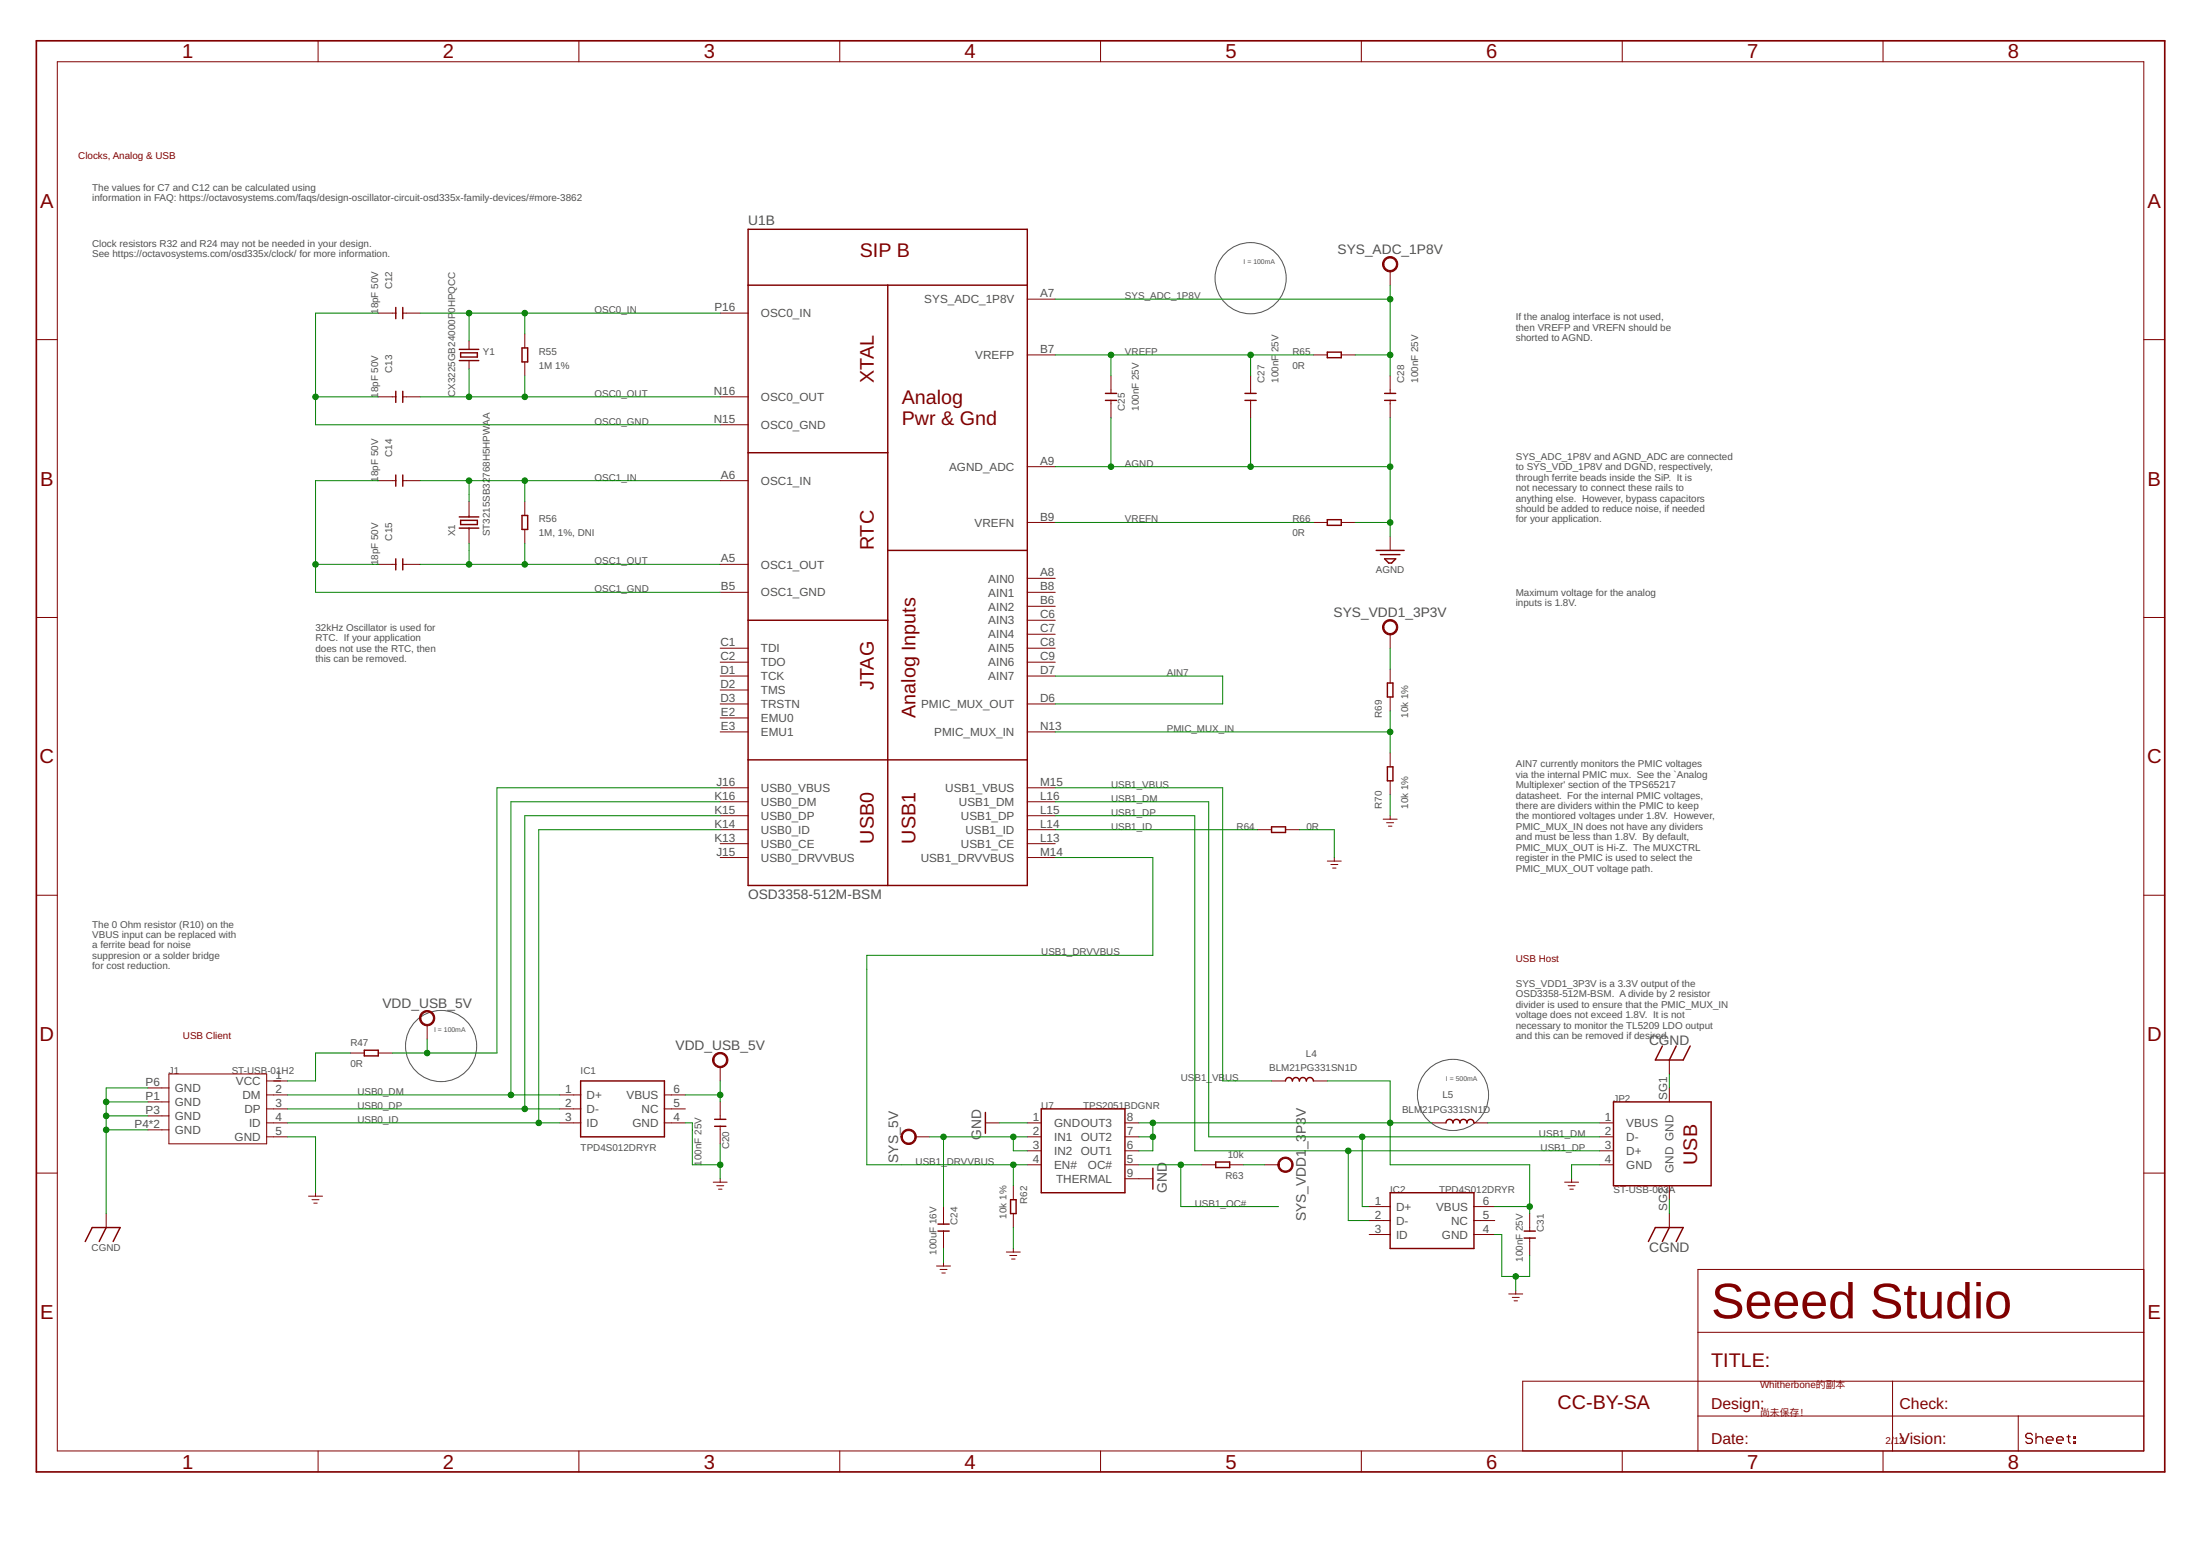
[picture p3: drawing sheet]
<svg xmlns="http://www.w3.org/2000/svg" width="420mm" height="297mm" viewBox="0 0 420 297" stroke-linecap="round" stroke-linejoin="round" font-family="sans-serif">
<g fill="none" stroke="#505050" stroke-width=".19">
<circle cx="238.8" cy="53.1" r="6.8"/>
<circle cx="84.2" cy="199.7" r="6.8"/>
<circle cx="277.5" cy="209" r="6.8"/>
</g>
<g fill="none" stroke="#800000" stroke-width=".19">
<path d="M10.9 11.8h398.5v265.2h-398.5zM60.7 7.8v4M110.6 7.8v4M160.4 7.8v4M210.2 7.8v4M260 7.8v4M309.8 7.8v4M359.6 7.8v4M72.2 59.8h3.4M76.9 59.8h3.3M137.5 59.8h5.4M196.2 57.1h5.3"/>
<path d="M265.5 51.8v2.6M6.9 64.8h4M72.2 75.8h3.4M76.9 75.8h3.3M89.6 65.1v1.6M89.6 68.8v1.6M100.2 63.8v2.6M100.2 69.1v2.7M137.5 75.8h5.4M196.2 67.8h5.3M212.2 71.8v3.3M212.2 76.4v3.4"/>
<path d="M238.8 71.8v3.3M238.8 76.4v3.4M250.8 67.8h2.7M256.2 67.8h2.6M265.5 71.8v3.3M265.5 76.4v3.4M409.4 64.8h4M72.2 91.8h3.4M76.9 91.8h3.3M89.6 95.7v3M100.2 95.7v2.7M137.5 91.8h5.4"/>
<path d="M137.5 81.1h5.4M196.2 89.1h5.3M196.2 99.7h5.3M250.8 99.7h2.7M256.2 99.7h2.6M6.9 117.9h4M72.2 107.7h3.4M76.9 107.7h3.3M89.6 100.8v2.9M100.2 101.1v2.6M137.5 107.7h5.4M137.5 113.1h5.4"/>
<path d="M196.2 110.4h5.3M196.2 113.1h5.3M196.2 115.7h5.3M196.2 118.4h5.3M265.5 102.4v2.7M409.4 117.9h4M137.5 123.7h5.4M137.5 126.4h5.4M137.5 129.1h5.4M137.5 137.1h5.4M137.5 139.7h5.4M137.5 131.7h5.4"/>
<path d="M137.5 134.4h5.4M196.2 121.1h5.3M196.2 123.7h5.3M196.2 126.4h5.3M196.2 129.1h5.3M196.2 139.7h5.3M196.2 134.4h5.3M265.5 121.1v2.6M265.5 127.7v2.7M265.5 133.1v2.6M137.5 158.4h5.4M137.5 153.1h5.4"/>
<path d="M137.5 155.7h5.4M137.5 150.4h5.4M196.2 158.4h5.3M196.2 153.1h5.3M196.2 155.7h5.3M196.2 150.4h5.3M240.2 158.4h2.6M245.5 158.4h2.7M264.2 156.4h2.6M264.8 157.1h1.3M265.2 157.7h.6M265.5 143.7v2.7"/>
<path d="M265.5 149.1v2.6M265.5 155.7v.7M6.9 170.9h4M137.5 161.1h5.4M137.5 163.7h5.4M196.2 161.1h5.3M196.2 163.7h5.3M253.5 164.4h2.7M254.2 165h1.3M254.5 165.7h.7M254.8 163.7v.7M409.4 170.9h4"/>
<path d="M81.6 195.7v2.7M28.3 207.7h4M28.3 210.4h4M28.3 213h4M28.3 215.7h4M32.3 205h18.6v13.4h-18.6zM50.9 209h4M50.9 211.7h4M50.9 214.4h4M50.9 217h4M50.9 206.4h4M66.9 201h2.7"/>
<path d="M72.2 201h2.7M106.9 209h4M106.9 211.7h4M106.9 214.4h4M126.9 209h4M126.9 211.7h4M126.9 214.4h4M137.5 203.7v2.7M137.5 210.4v3.3M137.5 215v3.4M174.9 217h2.6M188.2 214.4h2.7"/>
<path d="M196.2 214.4h2.7M196.2 217h2.7M196.2 219.7h2.7M214.8 214.4h2.7M214.8 217h2.7M214.8 219.7h2.7M242.8 206.4h2.7M250.8 206.4h2.7M273.5 214.4h2.7M281.5 214.4h2.6M305.5 214.4h2.6M305.5 217h2.6"/>
<path d="M305.5 219.7h2.6M318.8 202.4v2.6M318.8 207.7v2.7M6.9 223.9h4M20.3 231.7v2.6M58.9 228.3h2.7M59.6 229h1.3M59.9 229.7h.7M60.3 227.7v.6M136.2 225.7h2.7M136.9 226.4h1.3M137.2 227h.7"/>
<path d="M137.5 225v.7M180.2 230.3v3.4M180.2 235v3.3M192.2 239h2.7M192.8 239.7h1.4M193.5 226.4v2.6M193.5 231.7v2.6M193.5 238.3v.7M196.2 222.4h2.7M214.8 222.4h2.7M214.8 225h5.4M229.5 222.4h2.7"/>
<path d="M234.8 222.4h2.7M241.5 222.4h2.7M261.5 230.3h4M261.5 233h4M261.5 235.7h4M281.5 230.3h4M281.5 233h4M281.5 235.7h4M292.1 231.7v3.3M292.1 236.3v3.4M298.8 225.7h2.7M299.5 226.4h1.3"/>
<path d="M299.8 227h.7M300.1 225v.7M305.5 222.4h2.6M318.8 226.4v2.6M318.8 231.7v2.6M409.4 223.9h4M178.9 241.7h2.6M179.5 242.3h1.4M179.9 243h.6M180.2 241v.7M193.2 240.3h.7M288.1 247h2.7"/>
<path d="M288.8 247.7h1.4M289.2 248.3h.6M289.5 246.3v.7M324.3 254.3h85.1M409.4 242.3h-85.1v34.7M60.7 277v4M110.6 277v4M160.4 277v4M210.2 277v4M260 277v4M309.8 277v4M324.1 263.7h-33.3v13.3"/>
<path d="M324.3 270.3h85.1M324.3 263.7h85.1M359.6 277v4M361.4 263.7v13.3M385.4 270.3v6.7"/>
</g>
<g fill="none" stroke="#800000" stroke-width=".28">
<path d="M75.6 58.7v2.1M76.9 58.7v2.1M142.9 43.8h53.3v125.2h-53.3zM142.9 54.4h53.3M169.5 54.4v114.6M75.6 74.7v2.1M76.9 74.7v2.1M87.7 66.7h3.7M87.7 68.8h3.7M88 67.4h3.2v.8h-3.2zM99.7 66.4h1.1v2.7h-1.1zM211.1 75.1h2.2"/>
<path d="M211.1 76.4h2.2M237.8 75.1h2.1M237.8 76.4h2.1M253.5 67.2h2.7v1.1h-2.7zM264.4 75.1h2.2M264.4 76.4h2.2M75.6 90.7v2.1M76.9 90.7v2.1M87.7 98.7h3.7M88 99.3h3.2v.8h-3.2zM99.7 98.4h1.1v2.7h-1.1zM142.9 86.4h26.6"/>
<path d="M253.5 99.2h2.7v1.1h-2.7zM75.6 106.7v2.1M76.9 106.7v2.1M87.7 100.8h3.7M142.9 118.4h26.6M169.5 105.1h26.7M262.8 105.1h5.4M263.6 105.9h3.8M264.4 106.7h2.2l-.8 .8h-.6zM265 130.4h1v2.7h-1zM142.9 145.1h53.3M242.8 157.8h2.7v1.1h-2.7z"/>
<path d="M265 146.4h1v2.7h-1zM317.5 199.7l-1.4 2.7h5.4l1.3-2.7M320.1 199.7l-1.3 2.7M69.6 200.5h2.6v1.1h-2.6zM110.9 206.4h16v10.6h-16zM136.5 213.7h2.1M136.5 215h2.1M188.2 212.4v3.9M198.9 211.7h15.9v16h-15.9zM245.5 206.4a.66 .66 0 0 1 .7-.7 .66 .66 0 0 1 .6 .7 .67 .67 0 0 1 .7-.7 .67 .67 0 0 1 .7 .7 .67 .67 0 0 1 .6-.7 .67 .67 0 0 1 .7 .7 .67 .67 0 0 1 .7-.7 .67 .67 0 0 1 .6 .7M276.2 214.4a.67 .67 0 0 1 .6-.7 .67 .67 0 0 1 .7 .7 .67 .67 0 0 1 .7-.7 .67 .67 0 0 1 .6 .7 .67 .67 0 0 1 .7-.7 .67 .67 0 0 1 .7 .7 .67 .67 0 0 1 .6-.7 .67 .67 0 0 1 .7 .7M308.1 210.4h18.7v16h-18.7z"/>
<path d="M16.3 237l1.3-2.7h5.3l-1.3 2.7M20.3 234.3l-1.4 2.7M179.1 235h2.2M179.1 233.7h2.2M193 229h1.1v2.7h-1.1zM220.2 223v4M232.2 221.8h2.6v1.1h-2.6zM265.5 227.7h16v10.6h-16zM291.1 235h2.1M291.1 236.3h2.1M314.8 237l1.3-2.7h5.4l-1.4 2.7M318.8 234.3l-1.3 2.7"/>
</g>
<path d="M388.2 274l-.4-.4h-.6l-.3 .4v.3l.3 .3h.6l.4 .3v.3l-.4 .3h-.6l-.3-.3M388.8 273.6v1.9M388.8 274.6l.4-.3h.6l.3 .3v.9M390.8 274.9h1.3v-.3l-.3-.3h-.7l-.3 .3v.6l.3 .3h.7M392.8 274.9h1.2v-.3l-.3-.3h-.6l-.3 .3v.6l.3 .3h.6M394.7 274.3h.7M395.1 274v1.2l.3 .3M396 274.3h.4v.3h-.4zM396 275.2h.4v.3h-.4z" fill="none" stroke="#800000" stroke-width=".23"/>
<path d="M6.9 7.8h406.5v273.2h-406.5z" fill="none" stroke="#800000" stroke-width=".32"/>
<g fill="#800000" stroke="#800000" stroke-width=".19">
<path d="M80.5 193.4a1.46 1.46 0 0 1 2.3 .2 1.46 1.46 0 0 1-.8 2.2 1.46 1.46 0 0 1-1.9-1.4h.3a1.2 1.2 0 0 1 1.6-1.2 1.2 1.2 0 0 1 .4 2 1.2 1.2 0 0 1-2-.6v-.2h-.3z" fill-rule="evenodd"/>
<path d="M136.5 201.4a1.47 1.47 0 0 1 2.3 .2 1.47 1.47 0 0 1-.9 2.2 1.47 1.47 0 0 1-1.8-1.4h.3a1.2 1.2 0 0 1 1.7-1 1.2 1.2 0 0 1 .2 2 1.2 1.2 0 0 1-1.9-.8v-.2h-.3z" fill-rule="evenodd"/>
<path d="M264.4 49.5a1.46 1.46 0 0 1 2.3 .1 1.46 1.46 0 0 1-.8 2.2 1.46 1.46 0 0 1-1.9-1.4h.3a1.2 1.2 0 0 1 1.7-1.1 1.2 1.2 0 0 1 .3 2 1.2 1.2 0 0 1-2-.6v-.3h-.3z" fill-rule="evenodd"/>
<path d="M264.4 118.8a1.46 1.46 0 0 1 2.3 .1 1.46 1.46 0 0 1-.8 2.2 1.46 1.46 0 0 1-1.9-1.4h.3a1.2 1.2 0 0 1 1.7-1.1 1.2 1.2 0 0 1 .3 2 1.2 1.2 0 0 1-2-.6v-.3h-.3z" fill-rule="evenodd"/>
<path d="M172.4 216a1.47 1.47 0 0 1 2.4 .3 1.47 1.47 0 0 1-.9 2.1 1.47 1.47 0 0 1-1.8-1.4h.2a1.2 1.2 0 0 1 1.8-1 1.2 1.2 0 0 1 .2 2 1.2 1.2 0 0 1-1.9-.7l-.1-.3h-.2z" fill-rule="evenodd"/>
<path d="M244.4 221.4a1.47 1.47 0 0 1 2.3 .2 1.47 1.47 0 0 1-.8 2.2 1.47 1.47 0 0 1-1.9-1.4h.3a1.21 1.21 0 0 1 1.8-1.1 1.21 1.21 0 0 1 .1 2.1 1.21 1.21 0 0 1-1.9-.8v-.2h-.3z" fill-rule="evenodd"/>
</g>
<g fill="none" stroke="#008000" stroke-width=".19">
<path d="M72.2 59.8h-11.9v21.3h77.2M80.2 59.8h57.3M89.6 59.8v5.3M100.2 59.8v4M201.5 57.1h64M265.5 54.4v17.4M60.3 75.8h11.9M80.2 75.8h57.3M89.6 70.4v5.4M100.2 71.8v4M201.5 67.8h49.3M212.2 67.8v4"/>
<path d="M212.2 79.8v9.3M238.8 67.8v4M238.8 79.8v9.3M258.8 67.8h6.7M265.5 79.8v22.6M72.2 91.8h-11.9v21.3h77.2M80.2 91.8h57.3M89.6 91.8v3.9M100.2 91.8v3.9M201.5 89.1h64M201.5 99.7h49.3M258.8 99.7h6.7"/>
<path d="M60.3 107.7h11.9M80.2 107.7h57.3M89.6 103.7v4M100.2 103.7v4M201.5 139.7h64M201.5 129.1h32v5.3h-32M265.5 123.7v4M265.5 135.7v8M137.5 158.4h-34.6v56M137.5 155.7h-37.3v56M137.5 153.1h-39.9v55.9M137.5 150.4h-42.6v50.6h-20"/>
<path d="M201.5 158.4h38.7M201.5 153.1h29.3v63.9h74.7M201.5 155.7h26.7v64h77.3M201.5 150.4h32v56h9.3M248.2 158.4h6.6v5.3M265.5 151.7v4M201.5 163.7h18.7v18.7h-54.7v40h30.7M81.6 198.4v2.6M20.3 210.4h8M20.3 213h8M20.3 215.7h8M28.3 207.7h-8v24"/>
<path d="M54.9 214.4h52M54.9 217h5.4v10.7M54.9 211.7h52M54.9 209h52M66.9 201h-6.6v5.4h-5.4M130.9 214.4h1.3v8h5.3M130.9 209h6.6M137.5 206.4v4M137.5 218.4v6.6M177.5 217h18.7M180.2 217v13.3M190.9 214.4h5.3"/>
<path d="M193.5 217v2.7h2.7M217.5 214.4h56M217.5 217h2.7M220.2 214.4v5.3h-2.7M253.5 206.4h12v16h26.6v9.3M257.5 219.7v13.3h4M260.2 217v13.3h1.3M284.1 214.4h21.4M318.8 205v2.7M180.2 238.3v2.7M193.5 222.4v4M193.5 234.3v4"/>
<path d="M217.5 222.4h12M225.5 222.4v7.9h18.7M237.5 222.4h4M285.5 235.7h1.3v8h5.3v-4M285.5 230.3h6.6M305.5 222.4h-5.4v2.6M318.8 229v2.7M289.5 243.7v2.6"/>
</g>
<g fill="#008000" stroke="#008000" stroke-width=".19">
<circle cx="137.5" cy="222.4" r=".53"/>
<circle cx="289.5" cy="243.7" r=".53"/>
<circle cx="89.6" cy="91.8" r=".53"/>
<circle cx="100.2" cy="91.8" r=".53"/>
<circle cx="100.2" cy="107.7" r=".53"/>
<circle cx="89.6" cy="107.7" r=".53"/>
<circle cx="60.3" cy="107.7" r=".53"/>
<circle cx="100.2" cy="59.8" r=".53"/>
<circle cx="89.6" cy="59.8" r=".53"/>
<circle cx="60.3" cy="75.8" r=".53"/>
<circle cx="89.6" cy="75.8" r=".53"/>
<circle cx="100.2" cy="75.8" r=".53"/>
<circle cx="265.5" cy="139.7" r=".53"/>
<circle cx="238.8" cy="89.1" r=".53"/>
<circle cx="265.5" cy="99.7" r=".53"/>
<circle cx="265.5" cy="89.1" r=".53"/>
<circle cx="212.2" cy="89.1" r=".53"/>
<circle cx="100.2" cy="211.7" r=".53"/>
<circle cx="97.6" cy="209" r=".53"/>
<circle cx="102.9" cy="214.4" r=".53"/>
<circle cx="193.5" cy="222.4" r=".53"/>
<circle cx="20.3" cy="210.4" r=".53"/>
<circle cx="20.3" cy="213" r=".53"/>
<circle cx="20.3" cy="215.7" r=".53"/>
<circle cx="238.8" cy="67.8" r=".53"/>
<circle cx="212.2" cy="67.8" r=".53"/>
<circle cx="81.6" cy="201" r=".53"/>
<circle cx="137.5" cy="209" r=".53"/>
<circle cx="265.5" cy="57.1" r=".53"/>
<circle cx="265.5" cy="67.8" r=".53"/>
<circle cx="193.5" cy="217" r=".53"/>
<circle cx="180.2" cy="217" r=".53"/>
<circle cx="225.5" cy="222.4" r=".53"/>
<circle cx="292.1" cy="230.3" r=".53"/>
<circle cx="220.2" cy="214.4" r=".53"/>
<circle cx="220.2" cy="217" r=".53"/>
<circle cx="265.5" cy="214.4" r=".53"/>
<circle cx="260.2" cy="217" r=".53"/>
<circle cx="257.5" cy="219.7" r=".53"/>
</g>
<text font-size="9.6" fill="#800000" x="326.8" y="251.7">Seeed Studio</text>
<g font-size="3.9" fill="#800000">
<text x="34.8" y="11.1">1</text>
<text x="84.6" y="11.1">2</text>
<text x="134.4" y="11.1">3</text>
<text x="184.2" y="11.1">4</text>
<text x="234" y="11.1">5</text>
<text x="283.8" y="11.1">6</text>
<text x="333.7" y="11.1">7</text>
<text x="383.5" y="11.1">8</text>
<text x="7.7" y="39.7">A</text>
<text x="410.2" y="39.7">A</text>
<text x="7.7" y="92.7">B</text>
<text x="410.2" y="92.7">B</text>
<text x="7.6" y="145.7">C</text>
<text x="410.1" y="145.7">C</text>
<text x="7.6" y="198.8">D</text>
<text x="410.1" y="198.8">D</text>
<text x="7.7" y="251.8">E</text>
<text x="410.2" y="251.8">E</text>
<text x="34.8" y="280.3">1</text>
<text x="84.6" y="280.3">2</text>
<text x="134.4" y="280.3">3</text>
<text x="184.2" y="280.3">4</text>
<text x="234" y="280.3">5</text>
<text x="283.8" y="280.3">6</text>
<text x="333.7" y="280.3">7</text>
<text x="383.5" y="280.3">8</text>
</g>
<g font-size="3.8" fill="#800000">
<text x="164.2" y="49.1">SIP B</text>
<text x="166.9" y="73.1" transform="rotate(-90 166.9 73.1)">XTAL</text>
<text x="172.2" y="77.1">Analog</text>
<text x="172.2" y="81.1">Pwr &amp; Gnd</text>
<text x="166.9" y="105.1" transform="rotate(-90 166.9 105.1)">RTC</text>
<text x="166.9" y="131.7" transform="rotate(-90 166.9 131.7)">JTAG</text>
<text x="174.9" y="137.1" transform="rotate(-90 174.9 137.1)">Analog Inputs</text>
<text x="166.9" y="161" transform="rotate(-90 166.9 161)">USB0</text>
<text x="174.9" y="161" transform="rotate(-90 174.9 161)">USB1</text>
<text x="324.1" y="222.4" transform="rotate(-90 324.1 222.4)">USB</text>
<text x="326.8" y="261">TITLE:</text>
<text x="297.5" y="269">CC-BY-SA</text>
</g>
<g font-size="3" fill="#800000">
<text x="326.8" y="269">Design:</text>
<text x="362.8" y="269">Check:</text>
<text x="326.8" y="275.7">Date:</text>
<text x="362.8" y="275.7">Vision:</text>
</g>
<g font-size="2.6" fill="#505050">
<text x="142.9" y="43">U1B</text>
<text x="255.4" y="48.4">SYS_ADC_1P8V</text>
<text x="254.7" y="117.7">SYS_VDD1_3P3V</text>
<text x="142.9" y="171.7">OSD3358-512M-BSM</text>
<text x="73" y="192.4">VDD_USB_5V</text>
<text x="129" y="200.4">VDD_USB_5V</text>
<text x="314.9" y="199.6">CGND</text>
<text x="171.5" y="222" transform="rotate(-90 171.5 222)">SYS_5V</text>
<text x="187.4" y="217.5" transform="rotate(-90 187.4 217.5)">GND</text>
<text x="249.4" y="219.4" transform="rotate(-90 249.4 219.4)">_3</text>
<text x="249.4" y="216.5" transform="rotate(-90 249.4 216.5)">P3V</text>
<text x="222.8" y="227.7" transform="rotate(-90 222.8 227.7)">GND</text>
<text x="249.4" y="233.1" transform="rotate(-90 249.4 233.1)">SYS_VDD1</text>
<text x="314.9" y="239">CGND</text>
</g>
<g font-size="2.2" fill="#505050">
<text x="136.4" y="59.4">P16</text>
<text x="176.5" y="57.9">SYS_ADC_1P8V</text>
<text x="198.6" y="56.7">A7</text>
<text x="145.3" y="60.6">OSC0_IN</text>
<text x="186.3" y="68.6">VREFP</text>
<text x="198.6" y="67.4">B7</text>
<text x="136.3" y="75.4">N16</text>
<text x="145.3" y="76.6">OSC0_OUT</text>
<text x="136.3" y="80.7">N15</text>
<text x="145.3" y="81.9">OSC0_GND</text>
<text x="181.3" y="89.9">AGND_ADC</text>
<text x="198.6" y="88.7">A9</text>
<text x="137.7" y="91.4">A6</text>
<text x="145.3" y="92.5">OSC1_IN</text>
<text x="186.1" y="100.6">VREFN</text>
<text x="198.6" y="99.4">B9</text>
<text x="137.7" y="107.4">A5</text>
<text x="137.7" y="112.7">B5</text>
<text x="145.3" y="113.9">OSC1_GND</text>
<text x="145.3" y="108.5">OSC1_OUT</text>
<text x="188.7" y="111.2">AIN0</text>
<text x="188.7" y="113.9">AIN1</text>
<text x="198.6" y="110">A8</text>
<text x="198.6" y="112.7">B8</text>
<text x="188.7" y="116.5">AIN2</text>
<text x="188.7" y="119.2">AIN3</text>
<text x="198.6" y="115.4">B6</text>
<text x="198.6" y="118">C6</text>
<text x="137.6" y="123.4">C1</text>
<text x="145.3" y="124.5">TDI</text>
<text x="188.7" y="121.9">AIN4</text>
<text x="188.7" y="124.5">AIN5</text>
<text x="198.6" y="120.7">C7</text>
<text x="198.6" y="123.4">C8</text>
<text x="137.6" y="128.7">D1</text>
<text x="137.6" y="126">C2</text>
<text x="137.6" y="131.4">D2</text>
<text x="145.3" y="129.9">TCK</text>
<text x="145.3" y="127.2">TDO</text>
<text x="188.7" y="127.2">AIN6</text>
<text x="188.7" y="129.9">AIN7</text>
<text x="198.6" y="126">C9</text>
<text x="198.6" y="128.7">D7</text>
<text x="137.6" y="134">D3</text>
<text x="137.7" y="136.7">E2</text>
<text x="145.3" y="137.9">EMU0</text>
<text x="145.3" y="132.5">TMS</text>
<text x="145.3" y="135.2">TRSTN</text>
<text x="175.9" y="135.2">PMIC_MUX_OUT</text>
<text x="198.6" y="134">D6</text>
<text x="137.7" y="139.4">E3</text>
<text x="145.3" y="140.5">EMU1</text>
<text x="178.4" y="140.5">PMIC_MUX_IN</text>
<text x="198.6" y="139.4">N13</text>
<text x="136.4" y="152.7">K16</text>
<text x="136.4" y="155.3">K15</text>
<text x="136.8" y="150">J16</text>
<text x="145.3" y="153.9">USB0_DM</text>
<text x="145.3" y="151.2">USB0_VBUS</text>
<text x="180.5" y="151.2">USB1_VBUS</text>
<text x="183.1" y="153.9">USB1_DM</text>
<text x="198.6" y="152.7">L16</text>
<text x="198.6" y="155.3">L15</text>
<text x="198.6" y="150">M15</text>
<text x="136.4" y="160.7">K13</text>
<text x="136.4" y="158">K14</text>
<text x="145.3" y="161.8">USB0_CE</text>
<text x="145.3" y="156.5">USB0_DP</text>
<text x="145.3" y="159.2">USB0_ID</text>
<text x="183.5" y="161.9">USB1_CE</text>
<text x="183.5" y="156.5">USB1_DP</text>
<text x="184.4" y="159.2">USB1_ID</text>
<text x="198.6" y="160.7">L13</text>
<text x="198.6" y="158">L14</text>
<text x="136.8" y="163.3">J15</text>
<text x="145.3" y="164.5">USB0_DRVVBUS</text>
<text x="175.8" y="164.5">USB1_DRVVBUS</text>
<text x="198.6" y="163.3">M14</text>
<text x="27.8" y="207.3">P6</text>
<text x="27.8" y="210">P1</text>
<text x="33.4" y="208.5">GND</text>
<text x="45.1" y="207.2">VCC</text>
<text x="46.3" y="209.8">DM</text>
<text x="52.6" y="206">1</text>
<text x="52.6" y="208.7">2</text>
<text x="107.9" y="208.7">1</text>
<text x="112" y="209.8">D+</text>
<text x="119.7" y="209.8">VBUS</text>
<text x="128.6" y="208.7">6</text>
<text x="318.4" y="210" transform="rotate(-90 318.4 210)">SG1</text>
<text x="25.7" y="215.3">P4*2</text>
<text x="27.8" y="212.6">P3</text>
<text x="33.4" y="211.2">GND</text>
<text x="33.4" y="213.8">GND</text>
<text x="46.7" y="212.5">DP</text>
<text x="47.6" y="215.2">ID</text>
<text x="52.6" y="211.3">3</text>
<text x="52.6" y="214">4</text>
<text x="107.9" y="211.3">2</text>
<text x="107.9" y="214">3</text>
<text x="112" y="212.5">D-</text>
<text x="112" y="215.2">ID</text>
<text x="120.8" y="215.2">GND</text>
<text x="122.5" y="212.5">NC</text>
<text x="128.6" y="214">4</text>
<text x="128.6" y="211.3">5</text>
<text x="197.2" y="214">1</text>
<text x="201.3" y="215.2">GNDOUT3</text>
<text x="215.2" y="214">8</text>
<text x="306.5" y="214">1</text>
<text x="310.6" y="215.2">VBUS</text>
<text x="33.4" y="216.5">GND</text>
<text x="44.8" y="217.8">GND</text>
<text x="52.6" y="216.6">5</text>
<text x="197.2" y="222">4</text>
<text x="197.2" y="216.6">2</text>
<text x="197.2" y="219.3">3</text>
<text x="201.3" y="217.8">IN1</text>
<text x="201.3" y="220.5">IN2</text>
<text x="206.4" y="220.5">OUT1</text>
<text x="206.4" y="217.8">OUT2</text>
<text x="215.2" y="222">5</text>
<text x="215.2" y="219.3">6</text>
<text x="215.2" y="216.6">7</text>
<text x="306.5" y="216.6">2</text>
<text x="306.5" y="219.3">3</text>
<text x="306.5" y="222">4</text>
<text x="310.6" y="217.8">D-</text>
<text x="310.6" y="220.5">D+</text>
<text x="201.3" y="223.1">EN#</text>
<text x="201.7" y="225.8">THERMAL</text>
<text x="207.8" y="223.2">OC#</text>
<text x="215.2" y="224.6">9</text>
<text x="310.6" y="223.1">GND</text>
<text x="319.6" y="223.9" transform="rotate(-90 319.6 223.9)">GND GND</text>
<text x="262.5" y="230">1</text>
<text x="262.5" y="232.6">2</text>
<text x="266.6" y="231.1">D+</text>
<text x="266.6" y="233.8">D-</text>
<text x="274.2" y="231.2">VBUS</text>
<text x="277.1" y="233.8">NC</text>
<text x="283.2" y="232.6">5</text>
<text x="283.2" y="230">6</text>
<text x="318.4" y="231.2" transform="rotate(-90 318.4 231.2)">SG2</text>
<text x="262.5" y="235.3">3</text>
<text x="266.6" y="236.5">ID</text>
<text x="275.4" y="236.5">GND</text>
<text x="283.2" y="235.3">4</text>
</g>
<g font-size="1.9" fill="#800000">
<text x="14.9" y="30.4">Clocks, Analog &amp; USB</text>
<text x="289.5" y="183.7">USB Host</text>
<text x="34.9" y="198.4">USB Client</text>
<text x="336.1" y="265">Whitherbone的副本</text>
<text x="336.1" y="270.3">尚未保存！</text>
<text x="360.1" y="275.7">2/</text>
<text x="361.7" y="275.7">12</text>
</g>
<g font-size="1.9" fill="#505050">
<text x="17.6" y="36.5">The values for C7 and C12 can be calculated using</text>
<text x="17.6" y="38.4">information in FAQ: https://octavosystems.com/faqs/design-oscillator-circuit-osd335x-family-devices/#more-3862</text>
<text x="17.6" y="47.1">Clock resistors R32 and R24 may not be needed in your design.</text>
<text x="17.6" y="49.1">See https://octavosystems.com/osd335x/clock/ for more information.</text>
<text x="72.2" y="59.9" transform="rotate(-90 72.2 59.9)">18pF 50V</text>
<text x="74.9" y="55.2" transform="rotate(-90 74.9 55.2)">C12</text>
<text x="86.9" y="59.7" transform="rotate(-90 86.9 59.7)">0HPQCC</text>
<text x="113.6" y="59.8">OSC0_IN</text>
<text x="214.8" y="57.1">SYS_ADC_1P8V</text>
<text x="289.5" y="61.1">If the analog interface is not used,</text>
<text x="289.5" y="63.1">then VREFP and VREFN should be</text>
<text x="289.5" y="65.1">shorted to AGND.</text>
<text x="74.9" y="71.2" transform="rotate(-90 74.9 71.2)">C13</text>
<text x="92.2" y="67.8">Y1</text>
<text x="102.9" y="70.4">1M 1%</text>
<text x="102.9" y="67.8">R55</text>
<text x="214.8" y="67.8">VREFP</text>
<text x="244.2" y="67.2" transform="rotate(-90 244.2 67.2)">25V</text>
<text x="246.8" y="70.4">0R</text>
<text x="246.8" y="67.8">R65</text>
<text x="72.2" y="75.9" transform="rotate(-90 72.2 75.9)">18pF 50V</text>
<text x="86.9" y="75.8" transform="rotate(-90 86.9 75.8)">CX3225GB24000P</text>
<text x="113.6" y="75.8">OSC0_OUT</text>
<text x="241.5" y="73.1" transform="rotate(-90 241.5 73.1)">C27</text>
<text x="244.2" y="73.1" transform="rotate(-90 244.2 73.1)">100nF</text>
<text x="268.2" y="73.1" transform="rotate(-90 268.2 73.1)">C28</text>
<text x="270.8" y="73.1" transform="rotate(-90 270.8 73.1)">100nF 25V</text>
<text x="113.6" y="81.1">OSC0_GND</text>
<text x="214.8" y="78.4" transform="rotate(-90 214.8 78.4)">C25</text>
<text x="217.5" y="78.4" transform="rotate(-90 217.5 78.4)">100nF 25V</text>
<text x="74.9" y="87.2" transform="rotate(-90 74.9 87.2)">C14</text>
<text x="214.8" y="89.1">AGND</text>
<text x="289.5" y="87.8">SYS_ADC_1P8V and AGND_ADC are connected</text>
<text x="289.5" y="89.8">to SYS_VDD_1P8V and DGND, respectively,</text>
<text x="72.2" y="91.9" transform="rotate(-90 72.2 91.9)">18pF 50V</text>
<text x="93.6" y="91.2" transform="rotate(-90 93.6 91.2)">768H5HPWAA</text>
<text x="113.6" y="91.7">OSC1_IN</text>
<text x="289.5" y="91.8">through ferrite beads inside the SiP. It is</text>
<text x="289.5" y="93.8">not necessary to connect these rails to</text>
<text x="289.5" y="95.8">anything else. However, bypass capacitors</text>
<text x="102.9" y="99.7">R56</text>
<text x="214.8" y="99.7">VREFN</text>
<text x="246.8" y="99.7">R66</text>
<text x="289.5" y="97.8">should be added to reduce noise, if needed</text>
<text x="289.5" y="99.7">for your application.</text>
<text x="72.2" y="107.9" transform="rotate(-90 72.2 107.9)">18pF 50V</text>
<text x="74.9" y="103.2" transform="rotate(-90 74.9 103.2)">C15</text>
<text x="86.9" y="102.4" transform="rotate(-90 86.9 102.4)">X1</text>
<text x="93.6" y="102.4" transform="rotate(-90 93.6 102.4)">ST3215SB32</text>
<text x="102.9" y="102.4">1M, 1%, DNI</text>
<text x="113.6" y="107.7">OSC1_OUT</text>
<text x="246.8" y="102.4">0R</text>
<text x="113.6" y="113.1">OSC1_GND</text>
<text x="262.8" y="109.5">AGND</text>
<text x="289.5" y="113.7">Maximum voltage for the analog</text>
<text x="289.5" y="115.7">inputs is 1.8V.</text>
<text x="60.3" y="120.4">32kHz Oscillator is used for</text>
<text x="60.3" y="122.4">RTC. If your application</text>
<text x="60.3" y="124.4">does not use the RTC, then</text>
<text x="60.3" y="126.4">this can be removed.</text>
<text x="222.8" y="129.1">AIN7</text>
<text x="263.9" y="137.1" transform="rotate(-90 263.9 137.1)">R69</text>
<text x="269" y="137.1" transform="rotate(-90 269 137.1)">10k 1%</text>
<text x="222.8" y="139.7">PMIC_MUX_IN</text>
<text x="289.5" y="146.5">AIN7 currently monitors the PMIC voltages</text>
<text x="289.5" y="148.5">via the internal PMIC mux. See the `Analog</text>
<text x="212.2" y="150.4">USB1_VBUS</text>
<text x="212.2" y="153.1">USB1_DM</text>
<text x="212.2" y="155.7">USB1_DP</text>
<text x="263.9" y="154.4" transform="rotate(-90 263.9 154.4)">R70</text>
<text x="269" y="154.4" transform="rotate(-90 269 154.4)">10k 1%</text>
<text x="289.5" y="150.5">Multiplexer' section of the TPS65217</text>
<text x="289.5" y="152.5">datasheet. For the internal PMIC voltages,</text>
<text x="289.5" y="154.4">there are dividers within the PMIC to keep</text>
<text x="212.2" y="158.4">USB1_ID</text>
<text x="236.2" y="158.4">R64</text>
<text x="249.5" y="158.4">0R</text>
<text x="289.5" y="156.4">the montiored voltages under 1.8V. However,</text>
<text x="289.5" y="158.4">PMIC_MUX_IN does not have any dividers</text>
<text x="289.5" y="160.4">and must be less than 1.8V. By default,</text>
<text x="289.5" y="162.4">PMIC_MUX_OUT is Hi-Z. The MUXCTRL</text>
<text x="289.5" y="164.4">register in the PMIC is used to select the</text>
<text x="289.5" y="166.4">PMIC_MUX_OUT voltage path.</text>
<text x="17.6" y="177.1">The 0 Ohm resistor (R10) on the</text>
<text x="17.6" y="179.1">VBUS input can be replaced with</text>
<text x="17.6" y="181.1">a ferrite bead for noise</text>
<text x="17.6" y="183">suppresion or a solder bridge</text>
<text x="17.6" y="185">for cost reduction.</text>
<text x="198.9" y="182.4">USB1_DRVVBUS</text>
<text x="289.5" y="188.4">SYS_VDD1_3P3V is a 3.3V output of the</text>
<text x="289.5" y="190.4">OSD3358-512M-BSM. A divide by 2 resistor</text>
<text x="289.5" y="192.4">divider is used to ensure that the PMIC_MUX_IN</text>
<text x="289.5" y="194.4">voltage does not exceed 1.8V. It is not</text>
<text x="289.5" y="196.4">necessary to monitor the TL5209 LDO output</text>
<text x="66.9" y="203.7">0R</text>
<text x="66.9" y="199.7">R47</text>
<text x="249.4" y="201.7">L4</text>
<text x="289.5" y="198.4">and this can be removed if desired.</text>
<text x="32.3" y="205">J1</text>
<text x="44.3" y="205">ST-USB-01H2</text>
<text x="68.2" y="209">USB0_DM</text>
<text x="110.9" y="205">IC1</text>
<text x="225.5" y="206.4">USB1_VBUS</text>
<text x="242.4" y="204.5">BLM21PG331SN1D</text>
<text x="275.5" y="209.7">L5</text>
<text x="68.2" y="211.7">USB0_DP</text>
<text x="68.2" y="214.4">USB0_ID</text>
<text x="198.9" y="211.7">U7</text>
<text x="206.9" y="211.7">TPS2051BDGNR</text>
<text x="267.8" y="212.5">BLM21PG331SN1D</text>
<text x="308.1" y="210.4">JP2</text>
<text x="110.9" y="219.7">TPD4S012DRYR</text>
<text x="139.3" y="219.4" transform="rotate(-90 139.3 219.4)">C20</text>
<text x="234.5" y="221">10k</text>
<text x="293.9" y="217">USB1_DM</text>
<text x="294.2" y="219.7">USB1_DP</text>
<text x="134" y="222.5" transform="rotate(-90 134 222.5)">100nF 25V</text>
<text x="174.9" y="222.4">USB1_DRVVBUS</text>
<text x="234.1" y="225">R63</text>
<text x="265.5" y="227.7">IC2</text>
<text x="274.8" y="227.7">TPD4S012DRYR</text>
<text x="308.1" y="227.7">ST-USB-003A</text>
<text x="182.9" y="233.8" transform="rotate(-90 182.9 233.8)">C24</text>
<text x="192.2" y="232.6" transform="rotate(-90 192.2 232.6)">10k 1%</text>
<text x="196.2" y="229.8" transform="rotate(-90 196.2 229.8)">R62</text>
<text x="228.2" y="230.3">USB1_OC#</text>
<text x="17.5" y="238.7">CGND</text>
<text x="178.9" y="239.6" transform="rotate(-90 178.9 239.6)">100uF 16V</text>
<text x="294.8" y="235.1" transform="rotate(-90 294.8 235.1)">C31</text>
<text x="290.8" y="240.9" transform="rotate(-90 290.8 240.9)">100nF 25V</text>
</g>
<g font-size="1.3" fill="#505050">
<text x="237.5" y="50.4">I = 100mA</text>
<text x="82.9" y="197">I = 100mA</text>
<text x="276.2" y="206.4">I = 500mA</text>
</g>
</svg>
